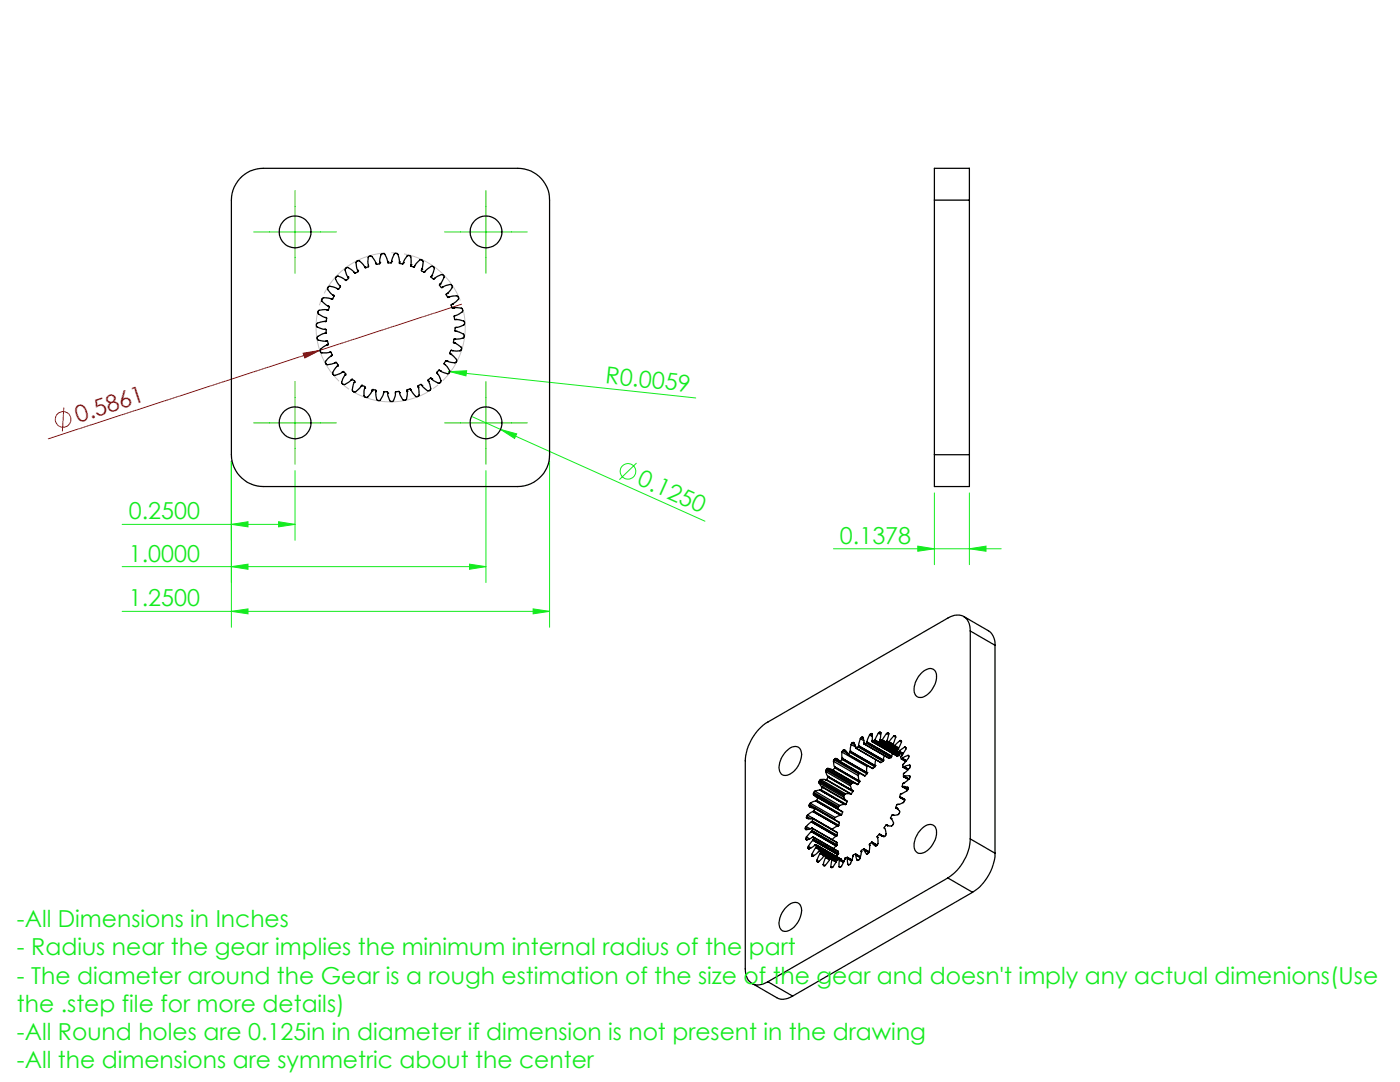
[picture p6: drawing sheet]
<svg xmlns="http://www.w3.org/2000/svg" width="279mm" height="216mm" viewBox="0 0 279 216" stroke-linecap="round" stroke-linejoin="round" font-family="sans-serif">
<g fill="none" stroke="#14eb1f" stroke-width=".2">
<path d="M89.5 74.1l.3 .1M89.8 74.2l3.3-.2-.1 1zM89.8 74.2l49.1 5.2M46.2 92v33.2M58.9 93.9v13.9M94.1 83.1l5.8 2.6M97 93.9v22.3M99.9 85.7l3.2 .9-.4 .9zM99.9 85.7l40.8 18.3M109.7 92v33.2M127 92.4l-3.4 3.3M186.5 98.4v14.3"/>
<path d="M193.5 98.4v14.3M24.4 104.6h34.5M24.4 113.1h72.6M46.2 104.6l3.3-.5v1zM46.2 113.1l3.3-.5v1zM55.6 104.1l3.3 .5-3.3 .5zM93.7 112.6l3.3 .5-3.3 .5zM166.3 109.5h33.5M183.2 109l3.3 .5-3.3 .5zM193.5 109.5l3.3-.5v1zM24.4 122h85.3M46.2 122l3.3-.5v1z"/>
<path d="M106.4 121.5l3.3 .5-3.3 .5z"/>
<circle cx="125.3" cy="94.1" r="1.56"/>
</g>
<g fill="none" stroke="#f00" stroke-width=".2">
<path d="M60.5 70.5l3.3-.6-3 1.5zM63.8 69.9l-54.2 17.7M92.1 60.7l-28.3 9.2M12.7 81.3l-.2 4.8"/>
<circle cx="12.6" cy="83.7" r="1.56"/>
</g>
<path d="M92.2 61a14.9 14.9 0 0 0-24.9-6.1 14.9 14.9 0 0 0 6.6 24.7 14.9 14.9 0 0 0 18.6-17.6l-.3-1" fill="none" stroke="#c0c0c0" stroke-width=".2" stroke-dasharray="15.2 1.3 1.3 1.3" stroke-dashoffset="-1" stroke-linecap="butt"/>
<path d="M58.9 38v16.5M97 38v16.5M50.6 46.3h16.5M88.7 46.3h16.5M58.9 76.1v16.5M97 76.1v16.5M50.6 84.4h16.5M88.7 84.4h16.5" fill="none" stroke="#32bd0f" stroke-width=".2"/>
<path d="M60.5 70.5l3.3-.6-3 1.5z" fill="#f00"/>
<g fill="#14eb1f">
<path d="M99.9 85.7l3.2 .9-.4 .9z"/>
<path d="M89.8 74.2l3.3-.2-.1 1z"/>
<path d="M46.2 104.6l3.3-.5v1zM55.6 104.1l3.3 .5-3.3 .5zM46.2 113.1l3.3-.5v1zM93.7 112.6l3.3 .5-3.3 .5zM46.2 122l3.3-.5v1zM106.4 121.5l3.3 .5-3.3 .5zM183.2 109l3.3 .5-3.3 .5zM193.5 109.5l3.3-.5v1z"/>
</g>
<g fill="none" stroke="#000" stroke-width=".25">
<path d="M47.8 35.7a6.2 6.2 0 0 1 4.7-2.1h50.8a6.3 6.3 0 0 1 6.4 6.3v50.8a6.4 6.4 0 0 1-6.4 6.4h-50.8a6.4 6.4 0 0 1-6.3-6.4v-51.4a6.3 6.3 0 0 1 1.6-3.6zM186.5 39.9v-6.3h7v6.3M186.5 39.9h7M186.5 39.9v50.8M193.5 39.9v50.8M66.5 58.9l.2 .2-.3 .6-1.8-.3-.3 .2-.1 .5 1 .8 .5 .3-.2 .6h-.2M66.5 58.9h.1M68.9 55.8l-1.6-.7-.3 .3v.3l.3 .7 .6 .7-.3 .6-1.1-.4-.7-.2-.3 .1-.1 .6 1.1 1.1M68.9 55.8h.1M69.4 55.3l.2 .3-.5 .4-.2-.2M69.4 55.3h.1M71.4 53.9l.1 .3-.7 .3-.7-.7-.9-.4-.3 .5 .5 1.4"/>
<path d="M71.4 53.9h.1M72.8 53.2l-1.1-1.2-.4 .1-.3 .3 .4 1.5M72.8 53.2h.1M73.5 53v.2l-.5 .2-.2-.2M73.5 52.9v.1M75.8 52.4v.2l-.7 .1-.9-1.5-.5-.1-.2 .3v1.5M75.8 52.4h.1M77.4 52.2l-.6-1.5-.4-.1-.3 .1-.3 1.7M77.4 52.2h.1M77.4 52.2v.3h.7v-.3M78.1 52.2l.6-1.5 .4-.1 .3 .1 .3 1.6M78.1 52.2h.1"/>
<path d="M79.7 52.3h.1M79.7 52.3v.2l.1 .1 .6 .1 .1-.3M80.5 52.4l.7-1.3 .6-.1 .2 .2v1.6M80.5 52.4h.1M82 52.8v.3l.7 .2 .4-.8 .7-.6h.4l.3 .3-.3 1.5M82 52.8h.1M84.2 53.7h.1M84.2 53.7l-.1 .2 .1 .2 .4 .2 .2-.1M84.8 54.2h.1M84.9 54.1l1.2-1 .5 .2 .1 .3-.6 1.4M86.1 55l-.1 .3 .6 .4 .7-.6 .8-.3h.3l.3 .5-.9 1.4M86.1 55h.1"/>
<path d="M87.8 56.7h.1M87.8 56.7l-.1 .2 .4 .5 .2-.1M88.3 57.3h.1M88.4 57.3l1.4-.5 .3 .1 .2 .5-1 1.2M89.3 58.6l-.3 .2a.47 .47 0 0 0 .6 .5l1.6-.3 .3 .4v.3l-1.2 1M89.3 58.6h.1M64.8 65.7l.3 .1v.6l-.3 .1M64.8 65.7h.1M64.8 66.5l-1.4 .6-.1 .4 .2 .4 1.6 .2M64.8 64.1l-1.5 .4-.2 .2 .2 .6 1.5 .4M64.8 66.5h.1M64.8 64.1h.1"/>
<path d="M64.9 63.4h.3v.5l-.1 .3-.3-.1M64.9 63.4h.1M65.1 68.1h.3l.1 .6-.2 .1M65.1 68.1h.1M65.3 68.8l-1.3 .9-.1 .4 .3 .3 1.6-.1M65.3 61.8l-1.6 .1-.2 .3 .1 .5 1.3 .7M65.3 68.8h.1M65.3 61.8h.1M65.8 70.3l.2-.1 .3 .7-.9 .7-.5 .5 .1 .5 .4 .2 1.7-.5 .4 .5-.2 .3M65.8 70.3h.1M67.3 73.1l-.9 1.2 .2 .5 .3 .1 1.4-.6M67.3 73.1h.1"/>
<path d="M68.3 74.3l.2-.2 .5 .5-.1 .2M68.3 74.3h.1M68.9 74.8l-.7 1.4 .2 .5h.4l1.3-.9M68.9 74.8h.1M70.1 75.8l.2-.1 .5 .4-.1 .2M70.1 75.8h.1M70.7 76.3l-.4 1.5 .3 .4h.3l1.2-1.1M70.7 76.3h.1M72.1 77.1l.1-.2 .5 .2 .1 .3M72.1 77.1h.1M72.8 77.4l-.2 1.6 .2 .2h.6l.9-1.2M72.8 77.4h.1"/>
<path d="M74.3 78v-.3l.8 .2-.1 .7 .2 1.1 .3 .2h.4l.6-1.2 .1-.6 .7 .1 .1 .3M74.3 78h.1M77.4 78.5h.1M79.7 78.4v-.3l-.8 .1-.1 .9-.4 1-.6-.1-.4-1.5M79.7 78.4h.1M81.2 78.1l-.1 1.5-.3 .3-.4-.1-.7-1.4M81.2 78.1h.1M83.5 77.3l.1 1.6-.3 .2h-.4l-1-1.5-.6 .2-.1 .3M83.5 77.3h.1M84.2 76.9h.1M84.2 76.9l-.2-.2-.2 .1-.4 .2 .1 .3M85.5 76.1l.5 1.5-.3 .3-.4 .1-1.1-1.1"/>
<path d="M85.5 76.1h.1M86.1 75.6h.1M86.1 75.6l-.1-.2a.52 .52 0 0 0-.5 .7M87.8 74l-.2-.2a.49 .49 0 0 0-.3 .8l.7 1.4-.2 .4h-.3l-1.4-.8M87.8 74h.1M88.8 72.7h.1M88.8 72.7l1 1.3-.2 .5-.3 .1-1.5-.6M89.3 72.1h.1M89.3 72.1l-.4-.1-.3 .5 .2 .2M90 70.7l1.2 1.1-.1 .3-.4 .3-1.4-.3M90 70.7h.1M90.3 70h.1"/>
<path d="M90.3 70h-.3l-.3 .5 .3 .2M90.3 60.7h.1M90.3 60.7l-.3 .1 .2 .5v.2h.3M90.5 61.5h1.6l.3 .4-.1 .3-.6 .4-1 .4v.7h.3M90.5 61.5h.1M90.7 68.4l1.4 .9v.4l-.2 .3h-1.6M90.7 68.4h.1M91 63.7l.7 .1 1 .4-.1 .6-1.5 .5M91 63.7h.1M91.1 66.1l1.4 .6 .1 .1v.4l-.1 .3-.7 .1h-1.1l-.2 .8h.2M91.1 65.3h.1M91.1 65.3l-.3 .1v.3v.3l.3 .1"/>
<path d="M91.1 66.1h.1M186.5 90.7v6.4h7v-6.4M186.5 90.7h7M184.1 134.1a1.73 1.73 0 0 1 2.5-.3 3.9 3.9 0 0 1-1.3 4.6 1.82 1.82 0 0 1-2.5 .5 3.3 3.3 0 0 1 .5-3.9zM192.3 123l5 2.9a3.2 3.2 0 0 1 1.3 2.9M193.6 125.9a2.7 2.7 0 0 0-2.6-3.2l-.9 .2-.9 .4-36 20.8a9.8 9.8 0 0 0-4.5 7.7v41.5a2.76 2.76 0 0 0 2.3 3.2l1.3-.1 .9-.5M193.6 125.9v41.5M193.6 125.9l5 2.9M198.6 128.8v41.5M156.9 149.9a1.85 1.85 0 0 1 2.7-.5 4 4 0 0 1-1.2 4.5 1.95 1.95 0 0 1-2.5 .5 3.7 3.7 0 0 1 1-4.5zM162.3 158.3v.3M162.3 158.6l.9 .6"/>
<path d="M162.3 158.6l5.9 3.4M162.3 158.3l5 2.8M162.4 158.1l-.1 .2M162.4 158.1l5 2.9M162.6 157.9l-.2 .2M162.6 157.9l5 2.8M162.8 159.8h.1M162.8 159.8l-1.1 .5M162.8 159.8l5 2.9M162.8 159.8l4.9 2.9M162.9 159.8l5 2.9M163 159.7l-.1 .1"/>
<path d="M163 159.7l5 2.9M163.2 159.2l-.2 .5M163.2 159.2l5 2.8M163.4 156.2l.6 .8M163.4 156.2l5 2.9M163.5 155.9l-.1 .3M163.5 155.9l4.9 2.9M163.6 155.7l-.1 .2M163.6 155.7l4.9 2.9M163.7 157.7h.1M163.7 157.7l-1.1 .2M163.7 157.7l5 2.8"/>
<path d="M163.8 155.5l1.1 .1M163.8 155.5l-.2 .2M163.8 155.5l4.9 2.9M163.9 157.6l-.2 .1M163.9 157.6l4.9 2.8M164 157h.1M164.1 157v.1M164.1 157.1l-.2 .5M164.1 157l5 2.8v.1M164.1 157.1l5 2.8M164.8 154l.4 .9M164.8 154l4.9 2.8"/>
<path d="M164.9 153.7l-.1 .3M164.9 155.6l5 2.8M164.9 153.7l4.9 2.8M165 155.6h-.1M165 155.6l4.9 2.8M165 153.5l-.1 .2M165 153.5l4.9 2.9M165.2 154.9h.1M165.2 154.9l.1 .1M165.2 154.9l4.9 2.9M165.2 153.3l.6 .2 .3 .2M165.2 153.3l-.2 .2"/>
<path d="M165.2 153.3l4.9 2.9M165.2 155.1l-.2 .5M165.2 155.1l5 2.8M165.3 155l-.1 .1M165.3 155l4.9 2.8M166.2 153.7l5 2.8M166.2 153.7h-.1M166.3 151.9l.2 1.1M166.3 151.9l5 2.9M166.4 151.6l-.1 .3M166.4 151.6l5 2.8M166.5 153h.1"/>
<path d="M166.5 153l.1 .1M166.5 153l5 2.9M166.6 151.4l-.2 .2M166.6 153.2l-.4 .5M166.6 153.2l4.9 2.9M166.6 151.4l4.9 2.9M166.6 153.1v.1M166.6 153.1l5 2.9M166.8 151.3l.9 .6M166.8 151.3l-.2 .1M166.8 151.3l.6 .4M167.6 152l5 2.8"/>
<path d="M167.7 151.9l4.9 2.9M168 150.1l.1 1.2M168 150.1l5 2.8M168.1 151.3h.1M168.1 151.6l-.4 .3M168.1 151.3v.1M168.1 151.6l4.9 2.8M168.1 151.3l4.9 2.9M168.1 151.4v.2M168.1 151.4l4.9 2.9M168.2 149.8l-.2 .3M168.2 149.8l.9 .5"/>
<path d="M168.3 149.6h.3l.5 .8M168.3 149.6l-.1 .2M168.3 149.6l.6 .4M168.4 159.1l.4 .6M168.4 158.8v.3M168.5 158.6l-.1 .2M168.7 158.4h1M168.7 158.4l-.2 .2M169.1 159.9l-.3 .5M169.1 150.4h.1M169.1 150.4l.1 .1M169.2 150.5h.1"/>
<path d="M169.2 150.5l5 2.9M169.7 150.1l-.5 .4M169.7 150.1l4.9 2.9M169.7 149.9h.1M169.7 150v.1M169.7 149.9v.1M169.7 149.9l4.9 2.9M169.7 150l4.9 2.9M169.7 156.8l.4 1M169.8 156.5l-.1 .3M169.9 148.6l-.2 1.3M169.9 148.6l.9 .5"/>
<path d="M169.9 156.4l-.1 .1M170 148.3l-.1 .3M170 148.3l.6 .4M170.1 156.2h.5M170.1 157.8h.1M170.1 156.2l-.2 .2M170.2 148.2h.2l.4 .9M170.2 148.2l-.2 .1M170.2 148.2l.3 .1M170.2 157.9l-.3 .5M170.2 157.8v.1M170.8 149.1l.1 .2"/>
<path d="M170.8 149.1h.1M170.8 149.3l5 2.9M171.3 149l-.4 .3M171.3 154.8l.2 1.1M171.3 149l4.9 2.9M171.3 148.8h.1M171.3 148.9v.1M171.3 148.8v.1M171.3 148.8l5 2.9M171.3 148.9l5 2.9M171.4 154.4l-.1 .4M171.5 155.9h.1"/>
<path d="M171.5 155.9l.1 .1M171.5 156.1l-.3 .4M171.5 154.3l-.1 .1M171.6 156l-.1 .1M171.6 154.3h-.1M171.7 147.4l-.4 1.4M171.7 147.4l.7 .4M171.9 147.1l-.2 .3M171.9 147.1l.4 .3M172 147.1h.2l.2 1.3M172 147.1h-.1M172 147.1l.3 .1"/>
<path d="M172.4 148.4l5 2.9M172.9 148.3l-.5 .1M172.9 148.3l4.9 2.9M173 148.2l-.1 .1M173 148.2l4.9 2.9M173 148v.2M173 154.4l-.4 .4M173 152.9v1.3M173 154.2h.1M173 148l4.9 2.9M173 154.2v.1M173 154.3v.1"/>
<path d="M173.1 152.8l-.1 .1M173.5 146.6l-.5 1.4M173.5 146.6l.6 .4M173.7 146.4l-.2 .2M173.7 146.4l.4 .2M173.9 146.4l.2 .1M173.9 146.4h-.2M174.1 147.7v.3M174.1 147.7h.1M174.1 146.5v1.2M174.1 148l4.9 2.8M174.4 147.9l-.3 .1"/>
<path d="M174.4 147.9l5 2.9M174.6 147.8l-.2 .1M174.6 147.8l4.9 2.9M174.6 147.6v.1M174.6 153l-.4 .4M174.6 147.7v.1M174.6 147.6l4.9 2.9M174.6 147.7l4.9 2.8M174.6 152.9v.1M174.6 152.8h.1M174.6 152.8v.1M174.8 151.6l-.2 1.2"/>
<path d="M175.3 146.3l-.7 1.3M175.3 146.3l.5 .2M175.5 146.1h.2M175.5 146.1l-.2 .2M175.5 146.1l.3 .2M175.5 147.8l3.7 2.2-3.6-2.1M175.6 147.9h.3M175.6 147.6v.3M175.6 147.6h.1M175.7 146.1l.1 .2M175.7 146.1l.1 .1M175.8 152.2h.1"/>
<path d="M175.8 146.3l-.2 1.3M175.9 147.9l3.1 1.8M176 147.8l-.1 .1M176 147.8l3.1 1.8M176.1 147.6v.1M176.1 147.6l.8 .5M176.1 147.7l-.1 .1M176.1 147.7l2.2 1.2M176.2 151.9l-.4 .3M176.3 151.8l-.1 .1M176.3 151.7h.1M176.3 151.7v.1"/>
<path d="M176.5 150.8l-.2 .9M176.9 148.1l.3 .2M176.9 146.4l-.8 1.2M176.9 148.1l1.4 .8M176.9 146.4l.4 .2M177 147.9l-.1 .2M177 147.9h.1M177.2 146.3h.1M177.2 146.3l-.3 .1M177.2 146.3l.2 .1M177.2 148.3l.9 .5M177.3 146.3l.1 .2-.4 1.4"/>
<path d="M177.3 146.3h.1M177.3 148.2l-.1 .1M177.3 148.2l.8 .5M177.4 148v.1M177.4 151.3h.1M177.4 148.1l-.1 .1M177.4 148l.8 .5M177.4 148.1l.8 .4M177.8 151.2l-.4 .1M177.9 151.1l-.1 .1M177.9 150.9v.2M178.1 148.8l.3 .2"/>
<path d="M178.1 148.7v.1M178.1 150.3l-.2 .6M178.2 148.5h.1M178.2 148.5l-.1 .2M178.4 146.9l.2-.1 .2 .3M178.4 146.9l-1 1.1M178.4 149l.8 .5M178.4 146.9l.4 .2M178.5 148.9l-.1 .1M178.5 148.9l.7 .5M178.5 148.8h.1M178.5 148.8v.1"/>
<path d="M178.5 148.8l.9 .5M178.8 147.1l-.6 1.4M179 150.8h.1M179.2 149.5l-.2 .3 .2 .3M179.2 149.5h.1M179.2 150.1l.9 .5M179.4 150l-.2 .1M179.4 150l.8 .5M179.4 150.8h-.4M179.5 149.9h.1M179.5 149.9l-.1 .1M179.5 149.9l.7 .5"/>
<path d="M179.5 150.7l-.1 .1M179.5 150.5h.1M179.5 150.5v.2M179.6 159.1l1 .6M179.6 159.1h.1M179.6 159.1l1 .5M179.6 147.8l.2-.1 .1 .4-.7 1.4M179.6 147.8l-1.1 1M179.6 147.8l.3 .2M179.6 150.3l-.1 .2M179.7 159.1l.8 .4v.4l-.2 .3-1.1 .3M179.7 159.1h.1"/>
<path d="M179.7 159.1l.9 .5-.9-.5M179.9 151.4h.1M179.9 151.4l.9 .6M179.9 150.8l-.2 .2 .2 .4M179.9 150.8h.1M179.9 158.4h-.2l-.1 .7M179.9 158.4h.1M180 151.4l.8 .5M180.1 151.3h.1M180.1 157l1.1 .6M180.1 151.3l-.1 .1M180.1 151.3l.8 .5"/>
<path d="M180.2 157h.1M180.2 157l1 .1M180.2 153.1l1 .5-.9-.5M180.2 157h-.1M180.2 157l1 .5M180.3 155l1 .5-1-.5M180.3 156.2l-.2 .2v.6M180.3 156.2h.1M180.3 152.4l-.1 .2 .1 .5M180.3 152.4h.1M180.4 153h.1M180.4 153l-.1 .1"/>
<path d="M180.4 153l.9 .5M180.5 154.9h.1M180.5 154.9l-.2 .1M180.5 154.9l.9 .5M180.5 154.9l.9 .6M180.5 149.1l.3 .1v.3l-.9 1.3M180.5 149.1l-1 .8M180.5 149.1l.3 .1M181.2 157.1v.4M181.2 157.1h.1M181.2 150.7l.2 .1-.1 .4-1 1.2M181.2 150.7l-1.1 .6"/>
<path d="M181.2 157.5l-.2 .3-1.1 .6M181.2 150.7l.2 .1M181.4 155.4l-1.1 .8M181.5 154.8l.1 .2-.2 .4M181.5 154.8l-1 .1M181.5 152.6l.1 .2v.3l-1.3 1.3v.6M181.5 152.6l-1.1 .4M181.5 154.8h.1M181.5 152.6l.1 .1M160.7 165.2v.2M160.7 165.4l.3 .1M160.7 165.2l.6 .3"/>
<path d="M160.8 167.3l.1 .2M160.8 167.3l.4 .2M160.9 164.9l-.2 .3M160.9 167.5l.1 .1M160.9 164.9l.8 .5M160.9 163.1l.1 .2h1M160.9 167l-.1 .3M160.9 167l.7 .4M160.9 163.1l.5 .3M161 162.9l-.1 .2M161 162.9l.8 .5M161.1 162.6l-.1 .3"/>
<path d="M161.1 162.6l5 2.9M161.3 169.2v.1M161.3 169.2l.3 .1M161.3 168.9v.3M161.3 168.9l.6 .3M161.3 169.3l.1 .1M161.5 160.7v.3M161.5 160.7l.8 .5M161.5 160.5v.2M161.5 161l.9 .2M161.5 160.5l5 2.9M161.5 161l.2 .1"/>
<path d="M161.7 160.3l-.2 .2M161.7 160.3l5 2.8M161.9 165.3l-1 .3-.2-.2M161.9 165.3h.1M161.9 164h.1M161.9 164l-1 .9M161.9 165.9h.1M161.9 165.9l-1 1.1M161.9 165.9l5 2.9M161.9 164l5 2.9M162 163.3h.1M162 165.2l.1 .1"/>
<path d="M162 170.5v.2M162 170.7l.1 .2M162 165.2l-.1 .1M162 170.5l.5 .2M162 170.7l.3 .2M162.1 165.2l4.9 2.9M162.1 163.9l-.2 .1M162.1 165.8l-.2 .1M162.1 165.8l4.9 2.9M162.1 163.9l4.9 2.9M162.1 165.3v.4M162.1 165.7v.1"/>
<path d="M162.1 167.1l-1.1 .5-.1-.1M162.1 167.1h.1M162.1 170.9h.2M162.1 165.7l5 2.9M162.1 165.3l4.9 2.8M162.1 170.9h.1M162.1 163.3h.1M162.1 163.8v.1M162.1 163.3h-.1M162.1 163.8l5 2.9M162.2 163.3l-.1 .5M162.2 163.3l4.9 2.9"/>
<path d="M162.2 161.9h.1M162.2 161.9l-1.1 .7M162.2 167.7l-.9 1.2M162.2 167.7l5 2.8M162.2 161.9l5 2.9M162.2 167.6v.1M162.2 167.6l5 2.9M162.3 167l4.9 2.9M162.3 167l-.2 .1M162.3 167l.1 .4M162.3 167.5l-.1 .1M162.3 167.5l5 2.9"/>
<path d="M162.3 161.9l5 2.9M162.4 161.2h.1M162.4 167.4l-.1 .1M162.4 167.4l5 2.9M162.4 161.8l-.1 .1M162.4 161.8l5 2.9M162.5 161.2l.1 .1M162.5 161.2l5 2.9M162.6 161.3l-.2 .5M162.6 161.3l4.9 2.8M162.6 168.7l-1.2 .7-.1-.1M162.6 168.7h.1"/>
<path d="M162.8 168.5l4.9 2.9M162.8 168.5l-.2 .2M162.8 168.5l.1 .4M162.8 169.1h.1M162.8 169.1l-.8 1.4M162.8 169.1l4.2 2.5M162.9 169l-.1 .1M162.9 169l4.2 2.4M162.9 168.9v.1M162.9 168.9l4.4 2.5M163 171.7l.1 .2M163 171.7l.4 .2"/>
<path d="M163.1 171.9l.1 .1M163.2 172h.1M163.3 169.9l-1 1M163.3 169.9h.1M163.5 169.8l-.1 .1M163.5 169.8l.3 .2M163.5 169.8l3.5 1.9M163.7 170.3h.1M163.7 170.3l-.7 1.4M163.7 170.3l.8 .4M163.8 170.1l-.1 .2M163.8 170.1l1.9 1.1"/>
<path d="M163.8 170v.1M163.8 170l2.1 1.2M164.3 172.5l.4 .2M164.5 170.7l-1.2 1.3h-.1M164.6 170.7h-.1M164.6 170.7l.3 .1M164.6 170.7l1.1 .6-.8-.5M164.7 171.1h.1M164.7 171.1l-.4 1.4M164.7 171.1l.9 .5-.8-.5M164.9 170.8v.2M164.9 171l-.1 .1"/>
<path d="M164.9 171l.7 .4M165.6 171.4l-1 1.4-.2-.1-.1-.2M165.6 171.4h.1M165.8 172.9l.3 .2M166.1 171.6h.1M166.1 171.6l-.3 1.3M166.1 171.6l.8 .4M166.1 165.5h.1M166.1 171.3l-.4-.1-.1 .2M166.1 171.3v.1M166.1 171.3l.9 .5M166.1 171.4v.2"/>
<path d="M166.1 171.4l.8 .4M166.5 163.4v.1M166.7 163.1l-.2 .3M166.9 168.8l-.6 .5M166.9 168.8h.1M166.9 166.9l-.8 .6M166.9 166.9h.1M167 168.7l-.1 .1M167 166.8l-.1 .1M167 171.6l-.7 1.4a.24 .24 0 0 1-.3 .1 .24 .24 0 0 1-.2-.2M167 171.6h.1M167 168.1l.1 .5"/>
<path d="M167.1 168.6l-.1 .1M167.1 166.7l-.1 .1M167.1 166.2v.5M167.2 170.5l-.3 .4M167.2 164.8l-1.1 .7M167.2 164.8h.1M167.2 170.5h.1M167.2 169.9h.1M167.3 169.9l.1 .4M167.3 161.1l.1 .4M167.3 170.4l-.1 .1M167.4 170.3l-.1 .1"/>
<path d="M167.4 161l-.1 .1M167.4 164.7l-.1 .1M167.5 172.9l.2 .1M167.5 164.1l-.1 .6M167.5 171.6h.1M167.5 171.6v1.3M167.5 171.6l.8 .5-.8-.5M167.6 160.7l-.2 .3M167.6 171.4l.9 .5M167.6 171.4h-.5l-.1 .2M167.6 171.4l-.1 .2M167.6 171.4l.8 .5"/>
<path d="M167.7 171.4l.1 .1M167.7 171.4h.1M167.7 162.7l-1 .4M167.7 162.7h.1M167.8 162.7h.1M168 162.6l-.1 .1M168.2 162l-.2 .6M168.6 171.4l-.7 1.5-.2 .1-.2-.1M168.6 171.4h.1M168.6 160.5h.1M168.6 160.5l-1 .2M168.8 160.4l-.1 .1"/>
<path d="M169.1 171.3h.1M169.1 171.3l.1 1.2M169.1 171.1l.9 .5M169.1 171.3l.9 .5-.9-.5M169.2 171.1l-.5 .1-.1 .2M169.2 171.1l-.1 .2M169.2 171.1l.8 .5M169.2 172.5l.2 .1M170.8 170.5l-.5 .1-.5 1.7-.4 .3M170.8 170.6h.1M170.8 170.6l.3 1M170.8 170.4l.9 .6"/>
<path d="M170.8 170.5v.1M170.8 170.6l.9 .5M170.8 170.5l.9 .5M171.1 171.6l.1 .1M171.9 169.9l-.3 1.4-.3 .4-.2-.1M171.9 169.9h.1M172.4 169.4l1.1 .6M172.4 169.4l-.5 .3v.2M172.4 169.5h.1M172.4 169.5l.5 .9M172.4 169.4v.1M172.4 169.5l1 .6"/>
<path d="M172.9 170.4h.1M173.5 170l-.3 .4h-.3M173.5 168.7v1.3M173.5 168.7h.1M174 168.1l-.5 .3v.3M174 168l1 .6M174 168.1l.1 .1M174.1 168.2h.1M174.1 168.2l.5 .5M174.1 168.2l.9 .5M175.1 167.1l.1 1.3-.2 .3-.3 .1M175.1 167.1h.1"/>
<path d="M175.5 166.4l-.5 .5 .1 .2M175.5 166.4l.9 .5M175.5 166.4l.1 .1M175.6 166.5h.1M175.6 166.5l.8 .4M175.6 166.5l.6 .4M176.9 164.6l-.4 .5 .2 .4 .1 1-.4 .4M176.9 164.6l.3 .1M176.9 164.6l.1 .1M177 164.7h.1M177.8 163.3l.5 .9-.1 .3-.2 .3-1-.1M177.8 163.3h.1"/>
<path d="M178.2 162.6h-.2l-.3 .6 .1 .1M178.2 162.6h.1M178.8 161.2l.4 .3M178.8 161.2h.1M178.9 161.2l.7 .7v.2l-.4 .5h-1M178.9 161.2h.1M178.9 161.2l.2 .2M179.2 160.5l-.2 .1-.2 .6M179.2 160.5h.1M183.8 165.5a1.85 1.85 0 0 1 2.8-.6 3.9 3.9 0 0 1-1.3 4.6 1.91 1.91 0 0 1-2.5 .5 3.5 3.5 0 0 1 .8-4.2zM189.2 175.2l-36 20.7M189.2 175.2l4.9 2.8"/>
<path d="M193.6 167.4a10.1 10.1 0 0 1-4.4 7.8M193.6 167.4l5 2.9M194.1 178l-35.9 20.8M198.6 170.3a9.9 9.9 0 0 1-4.5 7.7M150.1 196.2l4.9 2.9a2.98 2.98 0 0 0 3.2-.3M153.2 195.9l5 2.9M156.9 181a1.85 1.85 0 0 1 2.7-.5 4 4 0 0 1-1.2 4.5 1.95 1.95 0 0 1-2.5 .5 3.7 3.7 0 0 1 1-4.5z"/>
<circle cx="58.9" cy="46.3" r="3.2"/>
<circle cx="97" cy="46.3" r="3.2"/>
<circle cx="58.9" cy="84.4" r="3.2"/>
<circle cx="97" cy="84.4" r="3.2"/>
</g>
<g font-size="4.7" fill="#14eb1f">
<text x="120.7" y="76.4" transform="rotate(6 120.7 76.4)">R0.0059</text>
<text x="127" y="96.6" transform="rotate(24 127 96.6)">0.1250</text>
<text x="25.7" y="103.6">0.2500</text>
<text x="25.7" y="112">1.0000</text>
<text x="167.6" y="108.5">0.1378</text>
<text x="25.7" y="121">1.2500</text>
<text x="3.4" y="185.1">-All Dimensions in Inches</text>
<text x="3.4" y="190.7">- Radius near the gear implies the minimum internal radius of the part</text>
<text x="3.4" y="196.3">- The diameter around the Gear is a rough estimation of the size of the gear and doesn't imply any actual dimenions(Use</text>
<text x="3.4" y="201.9">the .step file for more details)</text>
<text x="3.4" y="207.5">-All Round holes are 0.125in in diameter if dimension is not present in the drawing</text>
<text x="3.4" y="213.1">-All the dimensions are symmetric about the center</text>
</g>
<text font-size="4.7" fill="#f00" x="15.6" y="84.5" transform="rotate(-18 15.6 84.5)">0.5861</text>
</svg>
